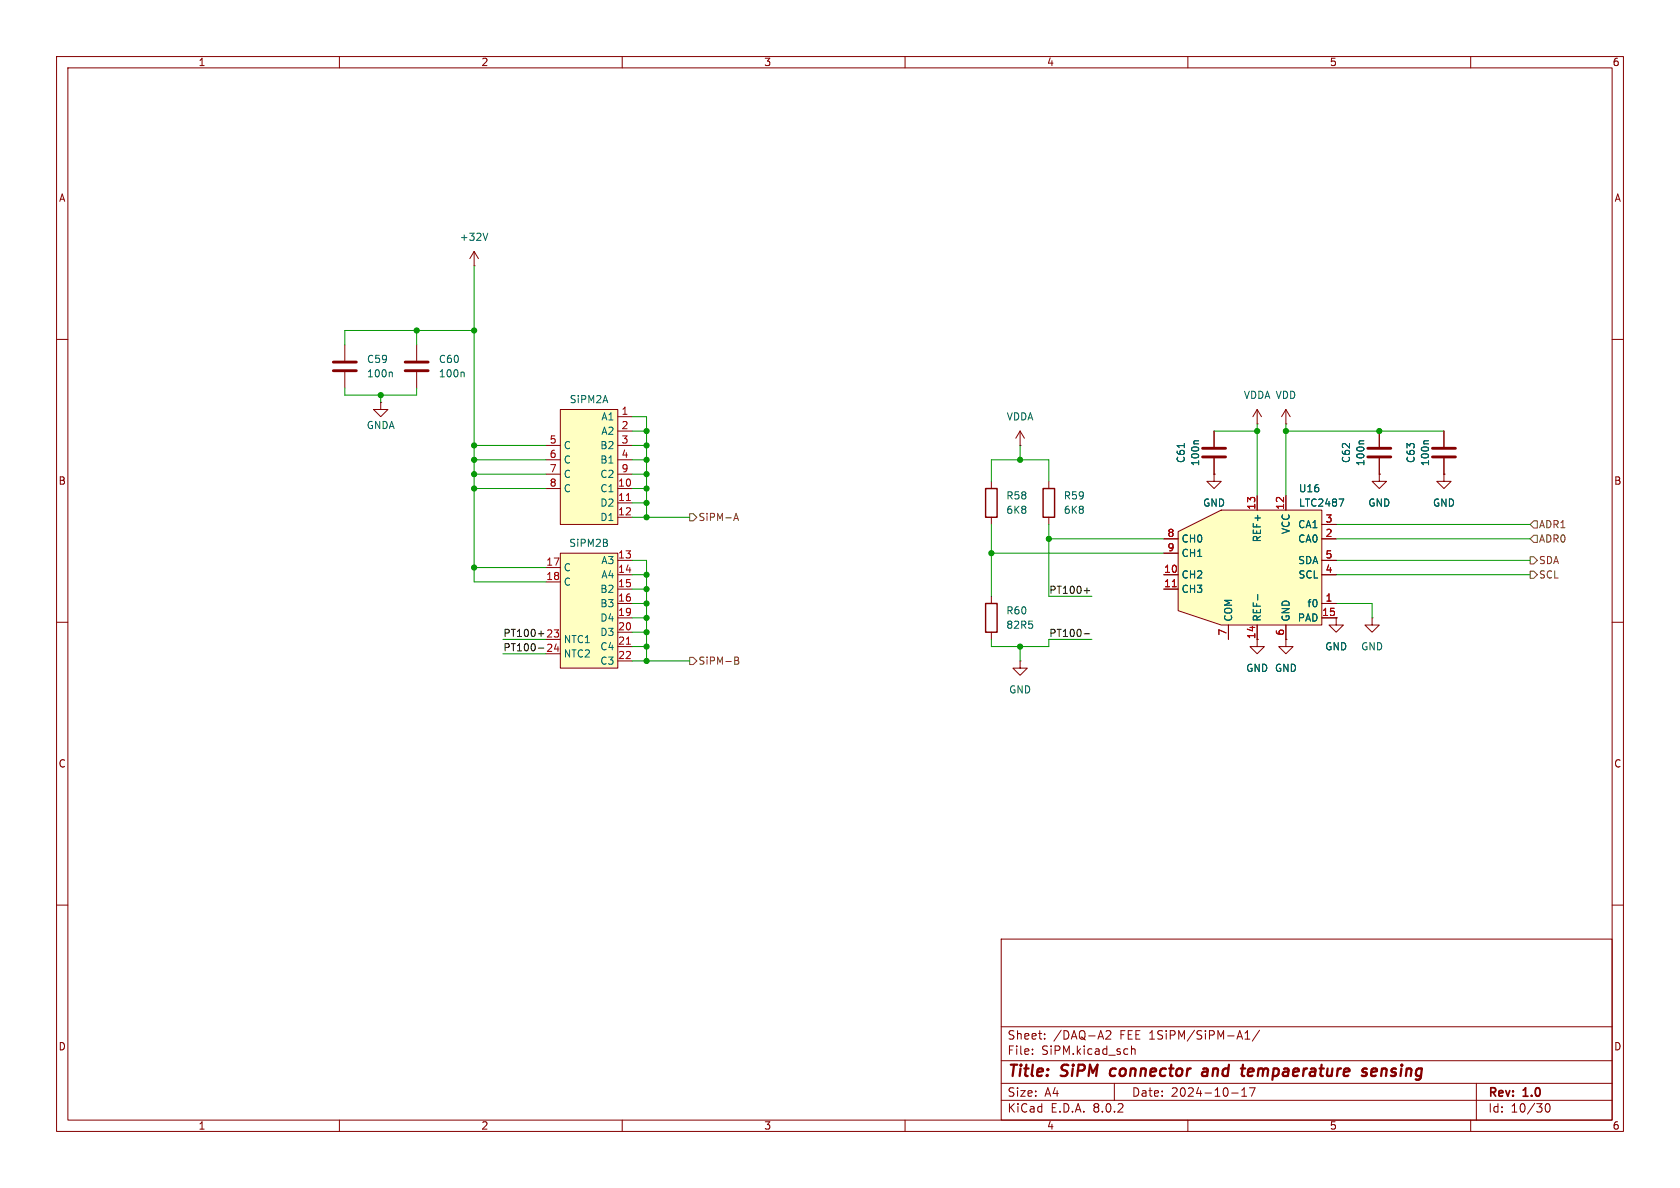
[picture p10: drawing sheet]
<svg xmlns="http://www.w3.org/2000/svg" width="297mm" height="210mm" viewBox="0 0 297 210" stroke-linecap="round" stroke-linejoin="round" font-family="sans-serif">
<g fill="none" stroke="#840000" stroke-width=".18">
<path d="M10 10h277v190h-277zM12 12h273v186h-273zM60 10v2M110 10v2M160 10v2M210 10v2M260 10v2M10 60h2M285 60h2M180.3 78.7h.1M180.3 76.2l-.7 1.3M180.3 76.2v2.5"/>
<path d="M180.3 76.2l.8 1.3M214.6 76.2v2.8M222.2 74.9h.1M222.2 72.4l-.7 1.3M222.2 72.4v2.5M222.2 72.4l.8 1.3M227.3 74.9h.1M227.3 72.4l-.7 1.3M227.3 72.4v2.5M227.3 72.4l.8 1.3M243.8 76.2v2.8M255.3 76.2v2.8"/>
<path d="M185.4 85.1v1.3M185.4 91.4v1.3M214.6 83.8v1.3h1.3l-1.3 1.3-1.2-1.3h1.2M214.6 83.8h.1M214.6 81v2.8M243.8 83.8v1.3h1.3l-1.3 1.3-1.2-1.3h1.2M243.8 83.8h.1M243.8 81v2.8M255.3 83.8v1.3h1.2l-1.2 1.3-1.3-1.3h1.3M255.3 83.8h.1M255.3 81v2.8M10 110h2"/>
<path d="M175.3 105.4v1.3M175.3 111.8v1.2M180.3 116.8v1.3h1.3l-1.3 1.3-1.2-1.3h1.2M180.3 116.8h.1M222.2 113v1.3h1.3l-1.3 1.3-1.2-1.3h1.2M227.3 113v1.3h1.3l-1.3 1.3-1.2-1.3h1.2M227.3 113h.1M236.2 109.2v1.3h1.3l-1.3 1.3-1.3-1.3h1.3M236.2 109.2h.1M242.6 109.2v1.3h1.2l-1.2 1.3-1.3-1.3h1.3M242.6 109.2h.1M285 110h2"/>
<path d="M10 160h2M285 160h2M177 166h108v32h-108zM60 198v2M110 198v2M160 198v2M177 194.5h108M177 191.5h108M177 187.5h108M177 181.5h108M182.5 186.3v.1M182.5 185.5v.1"/>
<path d="M184.7 183.6v.1M184.7 182.8v.1M195.5 182.3l.6-.1 .2 .1 .1 .3-.9 1.1h.9M197 191.5v3M200 184.9v1.5M200 185.5l.2-.1 .4 .1 .1 .9M210 198v2M217.7 193.2h1.2M219.2 182.2l.5 1.5M219.5 193.8h.9M219.5 192.7l.5-.4v1.5M220.1 183.7h.9"/>
<path d="M220.1 182.6l.4-.4v1.5M220.9 192.3h1l-.7 1.5M222.7 182.1l-1.3 2M260 198v2M261 191.5v6.5M273.4 195.2l.1-.1a.81 .81 0 0 1 .6 .6 .81 .81 0 0 1-.3 .8l-.1 .1a.81 .81 0 0 1-.6-.6 .81 .81 0 0 1 .3-.8z"/>
</g>
<path d="M196.4 189.1l-.2 .7 .3 .4M212.7 189l.2-.1 .6 .1M213.5 189.4h-.7a.4 .4 0 0 0-.3 .4 .4 .4 0 0 0 .2 .4l.7-.1M221.4 188.9l-.6 .1-.2 .9 .2 .3 .6-.1M221.6 189.4l-1 .1M241.6 189a.49 .49 0 0 0-.8 .3l.1 .1 .5 .1 .2 .3-.1 .3-.2 .1-.6-.1M243.4 189l-.2-.1-.6 .1-.2 .9 .2 .3 .6-.1M243.4 189.4l-1 .1" fill="none" stroke="#840000" stroke-width=".4"/>
<path d="M184.4 86.4h2v5h-2zM174.2 106.7h2.1v5.1h-2.1z" fill="none" stroke="#840000" stroke-width=".25"/>
<path d="M212.6 79.2h4.1M241.8 79.2h4.1M253.2 79.2h4.1M212.6 80.8h4.1M241.8 80.8h4.1M253.2 80.8h4.1" fill="none" stroke="#840000" stroke-width=".51"/>
<path d="M209.4 78.4v.7M211.9 77.9h-.7l-.1 .2M241.1 77.9h-.6l-.2 .2M252.5 77.9h-.6l-.2 .2" fill="none" stroke="#006464" stroke-width=".18"/>
<path d="M208.3 94l7.6-3.8h17.8v20.3h-17.8l-7.6-2.5z" fill="#ffffc2"/>
<g fill="none" stroke="#840000" stroke-width=".18">
<path d="M205.7 95.3h2.6M205.7 97.8h2.6M208.3 94l7.6-3.8h17.8v20.3h-17.8l-7.6-2.5zM222.2 87.6v2.6M227.3 87.6v2.6M233.7 95.3h2.5M233.7 92.7h2.5M233.7 99.1h2.5M205.7 101.6h2.6M205.7 104.1h2.6M217.2 110.5v2.5M222.2 110.5v2.5"/>
<path d="M227.3 110.5v2.5M233.7 106.7h2.5M233.7 101.6h2.5M233.7 109.2h2.5"/>
</g>
<path d="M207.3 103.7h.7" fill="none" stroke="#a90000" stroke-width=".18"/>
<path d="M236.7 88.2h.9l-.6 1.3M222.3 105.1v1" fill="none" stroke="#006464" stroke-width=".18"/>
<path d="M99.1 97.8h10.1v20.3h-10.1z" fill="#ffffc2"/>
<g fill="none" stroke="#840000" stroke-width=".18">
<path d="M83.8 47h.1M83.8 44.5l-.7 1.2M83.8 44.5v2.5M83.8 44.5l.8 1.2M61 61v2.8M61 65.8v2.8M67.3 71.1v1.3h1.3l-1.3 1.3-1.3-1.3h1.3M67.3 71.1h.1M99.1 97.8h10.1v20.3h-10.1zM109.2 99.1h2.6M96.5 100.3h2.6M96.5 102.9h2.6"/>
<path d="M96.5 113h2.6M96.5 115.6h2.6M109.2 101.6h2.6M109.2 104.1h2.6M109.2 106.7h2.6M109.2 109.2h2.6M109.2 111.8h2.6M109.2 114.3h2.6M109.2 116.8h2.6"/>
</g>
<path d="M110.7 113.9h.8" fill="none" stroke="#a90000" stroke-width=".18"/>
<path d="M58.9 65.5h4.1M58.9 64h4.1" fill="none" stroke="#840000" stroke-width=".51"/>
<path d="M86.2 41.2l-.4 1.3M69.2 65.8l.2 .2v.6" fill="none" stroke="#006464" stroke-width=".18"/>
<path d="M99.1 72.4h10.1v20.3h-10.1z" fill="#ffffc2"/>
<g fill="none" stroke="#840000" stroke-width=".18">
<path d="M73.7 61v2.8M73.7 65.8v2.8M96.5 78.7h2.6M99.1 72.4h10.1v20.3h-10.1zM109.2 73.7h2.6M109.2 76.2h2.6M109.2 78.7h2.6M214.6 76.2v2.8M243.8 76.2v2.8M255.3 76.2v2.8M96.5 86.4h2.6M96.5 81.3h2.6"/>
<path d="M96.5 83.8h2.6M109.2 86.4h2.6M109.2 88.9h2.6M109.2 91.4h2.6M109.2 81.3h2.6M109.2 83.8h2.6M175.3 85.1v1.3M175.3 91.4v1.3M205.7 95.3h2.6M205.7 97.8h2.6M214.6 83.8h.1M214.6 81v2.8"/>
<path d="M222.2 87.6v2.6M227.3 87.6v2.6M233.7 95.3h2.5M233.7 92.7h2.5M233.7 99.1h2.5M243.8 83.8h.1M243.8 81v2.8M255.3 83.8h.1M255.3 81v2.8M205.7 101.6h2.6M205.7 104.1h2.6M217.2 110.5v2.5"/>
<path d="M222.2 110.5v2.5M227.3 113h.1M227.3 110.5v2.5M233.7 106.7h2.5M233.7 101.6h2.5M233.7 109.2h2.5M236.2 109.2h.1"/>
</g>
<path d="M110.7 88.5h.8M207.3 103.7h.7" fill="none" stroke="#a90000" stroke-width=".18"/>
<path d="M71.6 65.5h4.1M71.6 64h4.1" fill="none" stroke="#840000" stroke-width=".51"/>
<path d="M81.9 65.8l.2 .2v.6M209.4 78.4v.7M211.9 77.9h-.7l-.1 .2M241.1 77.9h-.6l-.2 .2M252.5 77.9h-.6l-.2 .2M236.7 88.2h.9l-.6 1.3M222.3 105.1v1" fill="none" stroke="#006464" stroke-width=".18"/>
<path d="M174.2 86.4h2.1v5h-2.1z" fill="none" stroke="#840000" stroke-width=".25"/>
<path d="M121.9 90.8h.7l.6 .6-.6 .7h-.7zM129.7 92l.4-1.3 .5 1.3M129.8 91.7h.6M270.5 98.4h.6l.7 .7-.7 .6h-.6zM271.1 94.6h.7v1.3h-.7l-.6-.6zM271.1 92.1h.7v1.2h-.7l-.6-.6zM121.9 116.2h.7l.6 .6-.6 .7h-.7zM129.9 116.1l.6 .2 .1 .2-.3 .3M129.9 116.8h.4M130.3 116.8l.3 .2v.3l-.7 .1M270.5 101h.6l.7 .6-.7 .6h-.6z" fill="none" stroke="#725600" stroke-width=".18"/>
<path d="M95.2 112h.9M95.2 114.6h.9M191.7 112h.9M191.7 104.4h.9" fill="none" stroke="#0f0f0f" stroke-width=".18"/>
<g fill="none" stroke="#009600" stroke-width=".18">
<path d="M73.7 58.4v2.6M83.8 47v55.9h12.7M83.8 58.4h-22.8v2.6M61 68.6v1.3h12.7v-1.3M67.3 69.9v1.2M83.8 78.7h12.7M111.8 76.2h2.5M111.8 73.7h2.5v17.7M111.8 78.7h2.5M180.3 78.7v2.6M214.6 76.2h7.6M222.2 74.9v12.7"/>
<path d="M227.3 76.2h28M227.3 74.9v12.7M83.8 86.4h12.7M83.8 83.8h12.7M83.8 81.3h12.7M111.8 99.1h2.5v17.7M111.8 91.4h10.1M111.8 86.4h2.5M111.8 83.8h2.5M111.8 81.3h2.5M111.8 88.9h2.5M175.3 85.1v-3.8h10.1v3.8"/>
<path d="M175.3 92.7v12.7M175.3 97.8h30.4M185.4 95.3h20.3M185.4 92.7v12.7h7.6M236.2 95.3h34.3M236.2 99.1h34.3M236.2 92.7h34.3M83.8 100.3h12.7M88.9 113h7.6M88.9 115.6h7.6M111.8 101.6h2.5M111.8 104.1h2.5"/>
<path d="M111.8 109.2h2.5M111.8 111.8h2.5M111.8 114.3h2.5M111.8 116.8h10.1M111.8 106.7h2.5M175.3 113v1.3h10.1v-1.3h7.6M180.3 114.3v2.5M236.2 106.7h6.4v2.5M236.2 101.6h34.3"/>
</g>
<g fill="#009600" stroke="#009600" stroke-width=".18">
<circle cx="243.8" cy="76.2" r=".46"/>
<circle cx="185.4" cy="95.3" r=".46"/>
<circle cx="227.3" cy="76.2" r=".46"/>
<circle cx="222.2" cy="76.2" r=".46"/>
<circle cx="114.3" cy="116.8" r=".46"/>
<circle cx="114.3" cy="114.3" r=".46"/>
<circle cx="114.3" cy="111.8" r=".46"/>
<circle cx="83.8" cy="100.3" r=".46"/>
<circle cx="114.3" cy="101.6" r=".46"/>
<circle cx="114.3" cy="91.4" r=".46"/>
<circle cx="114.3" cy="104.1" r=".46"/>
<circle cx="114.3" cy="106.7" r=".46"/>
<circle cx="114.3" cy="86.4" r=".46"/>
<circle cx="114.3" cy="88.9" r=".46"/>
<circle cx="114.3" cy="109.2" r=".46"/>
<circle cx="67.3" cy="69.9" r=".46"/>
<circle cx="73.7" cy="58.4" r=".46"/>
<circle cx="83.8" cy="58.4" r=".46"/>
<circle cx="83.8" cy="86.4" r=".46"/>
<circle cx="83.8" cy="83.8" r=".46"/>
<circle cx="83.8" cy="81.3" r=".46"/>
<circle cx="83.8" cy="78.7" r=".46"/>
<circle cx="114.3" cy="81.3" r=".46"/>
<circle cx="114.3" cy="78.7" r=".46"/>
<circle cx="114.3" cy="76.2" r=".46"/>
<circle cx="180.3" cy="114.3" r=".46"/>
<circle cx="180.3" cy="81.3" r=".46"/>
<circle cx="114.3" cy="83.8" r=".46"/>
<circle cx="175.3" cy="97.8" r=".46"/>
</g>
<g font-size="2.8" fill="#840000">
<text x="178" y="190.9">Title:</text>
<text x="187.7" y="190.9">SiPM</text>
<text x="197.1" y="190.9">connector</text>
<text x="214.2" y="190.9">and</text>
<text x="222" y="190.9">tempaerature</text>
<text x="244.1" y="190.9">sensing</text>
</g>
<g font-size="2.1" fill="#840000">
<text x="178" y="184">Sheet:</text>
<text x="186.2" y="184">/DAQ-A2</text>
<text x="198" y="184">FEE 1SiPM/SiPM-A1/</text>
<text x="178" y="186.7">File:</text>
<text x="184.1" y="186.7">SiPM.kicad_sch</text>
<text x="178" y="196.9">KiCad</text>
<text x="178" y="194.1">Size:</text>
<text x="184.7" y="194.1">A4</text>
<text x="185.7" y="196.9">E.D.A.</text>
<text x="193.3" y="196.9">8.0.2</text>
<text x="200" y="194.1">Date:</text>
<text x="207" y="194.1">2024-10-17</text>
<text x="263" y="194.3">Rev:</text>
<text x="263" y="196.9">Id:</text>
<text x="267.1" y="196.9">10/30</text>
<text x="269.4" y="194.3">1.0</text>
</g>
<g font-size="1.8" fill="#840000">
<text x="35" y="11.9">1</text>
<text x="85" y="11.9">2</text>
<text x="135" y="11.9">3</text>
<text x="185" y="11.9">4</text>
<text x="235" y="11.9">5</text>
<text x="285" y="11.9">6</text>
<text x="10.3" y="35.9">A</text>
<text x="285.3" y="35.9">A</text>
<text x="10.3" y="85.9">B</text>
<text x="285.3" y="85.9">B</text>
<text x="222" y="113.1" transform="rotate(-90 222 113.1)">14</text>
<text x="10.3" y="135.9">C</text>
<text x="285.3" y="135.9">C</text>
<text x="10.3" y="185.9">D</text>
<text x="285.3" y="185.9">D</text>
<text x="35" y="199.9">1</text>
<text x="85" y="199.9">2</text>
<text x="135" y="199.9">3</text>
<text x="185" y="199.9">4</text>
<text x="235" y="199.9">5</text>
<text x="285" y="199.9">6</text>
</g>
<g font-size="1.8" fill="#006464">
<text x="81.2" y="42.8">+32V</text>
<text x="64.8" y="64.4">C59</text>
<text x="77.5" y="64.4">C60</text>
<text x="64.8" y="66.9">100n</text>
<text x="77.5" y="66.9">100n</text>
<text x="100.6" y="71.5">SiPM2A</text>
<text x="219.8" y="70.7">VDDA VDD</text>
<text x="64.7" y="76">GNDA</text>
<text x="106.2" y="74.5">A1</text>
<text x="106.2" y="77.1">A2</text>
<text x="177.9" y="74.5">VDDA</text>
<text x="99.6" y="79.6">C</text>
<text x="99.6" y="82.1">C</text>
<text x="106" y="79.6">B2</text>
<text x="106" y="82.1">B1</text>
<text x="209.7" y="82" transform="rotate(-90 209.7 82)">C61</text>
<text x="212.2" y="82.5" transform="rotate(-90 212.2 82.5)">100n</text>
<text x="238.9" y="82" transform="rotate(-90 238.9 82)">C62</text>
<text x="241.4" y="82.5" transform="rotate(-90 241.4 82.5)">100n</text>
<text x="250.3" y="82" transform="rotate(-90 250.3 82)">C63</text>
<text x="252.8" y="82.5" transform="rotate(-90 252.8 82.5)">100n</text>
<text x="99.6" y="84.7">C</text>
<text x="99.6" y="87.2">C</text>
<text x="106" y="87.2">C1</text>
<text x="106" y="89.8">D2</text>
<text x="106" y="84.7">C2</text>
<text x="177.8" y="88.5">R58</text>
<text x="188" y="88.5">R59</text>
<text x="212.6" y="89.8">GND</text>
<text x="229.5" y="87.2">U16</text>
<text x="229.5" y="89.8">LTC2487</text>
<text x="241.8" y="89.8">GND</text>
<text x="253.2" y="89.8">GND</text>
<text x="106" y="92.3">D1</text>
<text x="177.8" y="91">6K8</text>
<text x="188" y="91">6K8</text>
<text x="223.1" y="96" transform="rotate(-90 223.1 96)">REF+</text>
<text x="228.2" y="94.5" transform="rotate(-90 228.2 94.5)">VCC</text>
<text x="229.4" y="93.6">CA1</text>
<text x="99.6" y="101.2">C</text>
<text x="100.5" y="96.9">SiPM2B</text>
<text x="106.2" y="99.9">A3</text>
<text x="208.8" y="96.1">CH0</text>
<text x="208.8" y="98.7">CH1</text>
<text x="229.4" y="96.1">CA0</text>
<text x="229.4" y="99.9">SDA</text>
<text x="99.6" y="103.7">C</text>
<text x="106" y="105">B2</text>
<text x="106" y="107.5">B3</text>
<text x="106.2" y="102.5">A4</text>
<text x="208.8" y="102.5">CH2</text>
<text x="208.8" y="105">CH3</text>
<text x="229.5" y="102.5">SCL</text>
<text x="231" y="107.5">f0</text>
<text x="99.6" y="113.9">NTC1</text>
<text x="106" y="110.1">D4</text>
<text x="106" y="112.6">D3</text>
<text x="177.8" y="111.4">82R5</text>
<text x="177.8" y="108.8">R60</text>
<text x="218" y="110" transform="rotate(-90 218 110)">COM</text>
<text x="223.1" y="110" transform="rotate(-90 223.1 110)">REF-</text>
<text x="228.2" y="110" transform="rotate(-90 228.2 110)">GND</text>
<text x="229.3" y="110.1">PAD</text>
<text x="99.6" y="116.4">NTC2</text>
<text x="106" y="115.2">C4</text>
<text x="106" y="117.7">C3</text>
<text x="220.2" y="119">GND GND</text>
<text x="234.2" y="115.2">GND</text>
<text x="240.5" y="115.2">GND</text>
<text x="178.3" y="122.8">GND</text>
</g>
<g font-size="1.8" fill="#a90000">
<text x="109.8" y="73.4">1</text>
<text x="109.8" y="75.9">2</text>
<text x="97.1" y="78.5">5</text>
<text x="97.1" y="81">6</text>
<text x="97.1" y="83.6">7</text>
<text x="109.8" y="78.5">3</text>
<text x="109.8" y="81">4</text>
<text x="109.8" y="83.6">9</text>
<text x="97.1" y="86.1">8</text>
<text x="109.2" y="86.1">10</text>
<text x="109.2" y="88.6">11</text>
<text x="109.2" y="91.2">12</text>
<text x="206.3" y="95">8</text>
<text x="222" y="90.2" transform="rotate(-90 222 90.2)">13</text>
<text x="227.1" y="90.2" transform="rotate(-90 227.1 90.2)">12</text>
<text x="234.2" y="95">2</text>
<text x="234.2" y="92.5">3</text>
<text x="96.5" y="100.1">17</text>
<text x="109.2" y="98.8">13</text>
<text x="109.2" y="101.3">14</text>
<text x="205.7" y="101.3">10</text>
<text x="206.3" y="97.5">9</text>
<text x="234.2" y="101.3">4</text>
<text x="234.2" y="98.8">5</text>
<text x="96.5" y="102.6">18</text>
<text x="109.2" y="103.9">15</text>
<text x="109.2" y="106.4">16</text>
<text x="205.7" y="103.9">11</text>
<text x="234.2" y="106.4">1</text>
<text x="96.5" y="112.8">23</text>
<text x="109.2" y="109">19</text>
<text x="109.2" y="111.5">20</text>
<text x="216.9" y="112.5" transform="rotate(-90 216.9 112.5)">7</text>
<text x="227.1" y="112.5" transform="rotate(-90 227.1 112.5)">6</text>
<text x="233.6" y="109">15</text>
<text x="96.5" y="115.3">24</text>
<text x="109.2" y="114">21</text>
<text x="109.2" y="116.6">22</text>
</g>
<g font-size="1.8" fill="#725600">
<text x="123.4" y="92.3">SiPM-A</text>
<text x="272" y="93.6">ADR1</text>
<text x="272" y="96.1">ADR0</text>
<text x="272" y="99.9">SDA</text>
<text x="272" y="102.5">SCL</text>
<text x="123.4" y="117.7">SiPM-B</text>
</g>
<g font-size="1.8" fill="#0f0f0f">
<text x="185.4" y="105.1">PT100+</text>
<text x="88.9" y="112.7">PT100+</text>
<text x="185.4" y="112.7">PT100-</text>
<text x="88.9" y="115.2">PT100-</text>
</g>
</svg>
